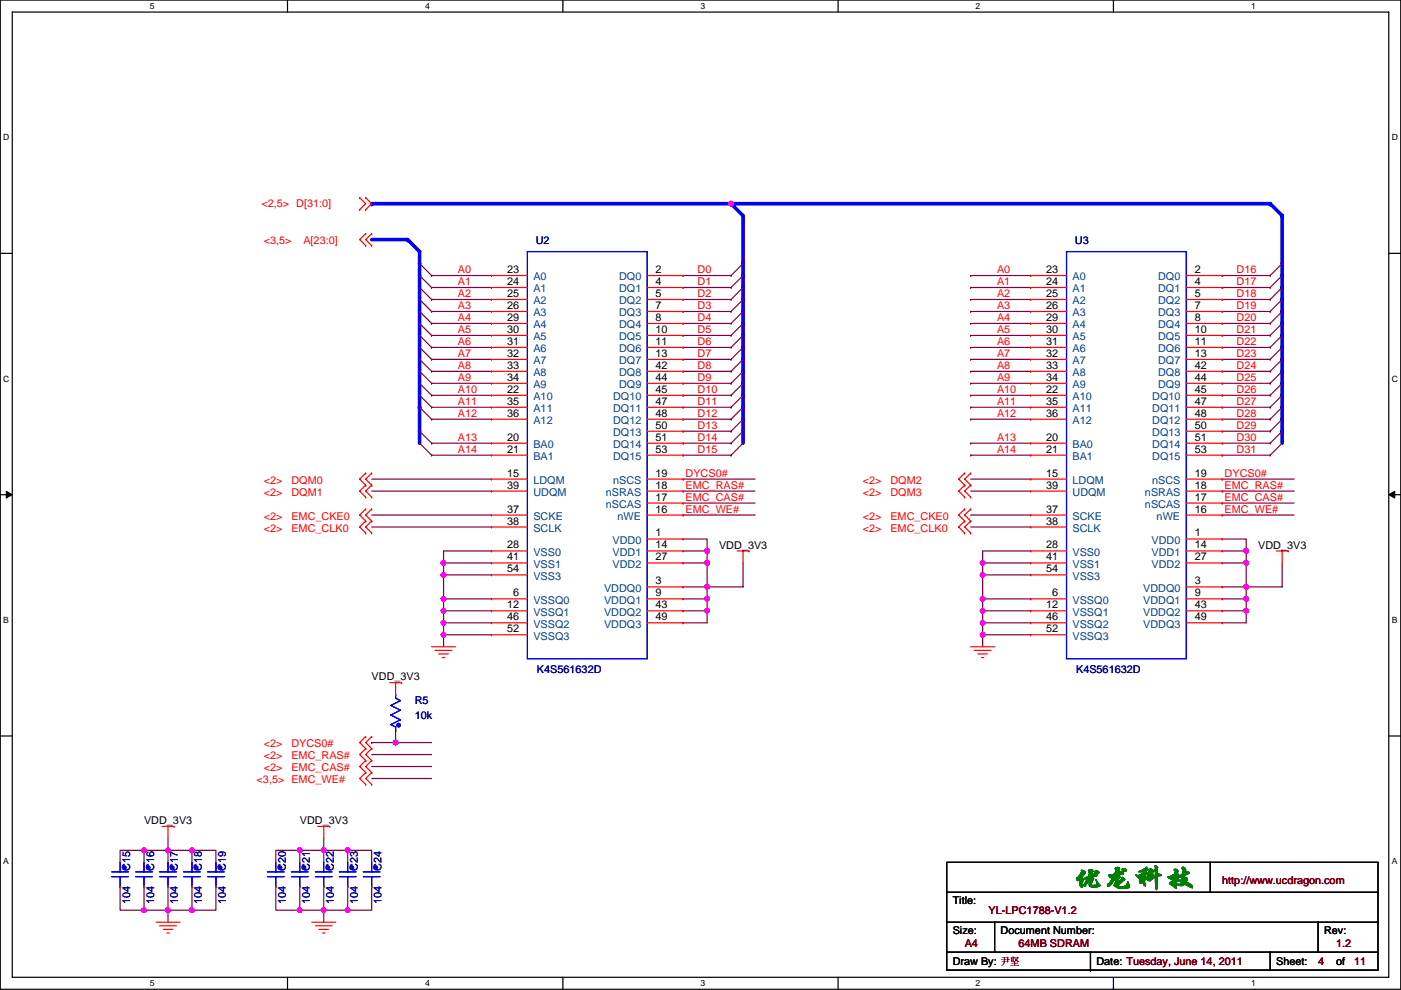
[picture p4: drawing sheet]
<svg xmlns="http://www.w3.org/2000/svg" width="297mm" height="210mm" viewBox="0 0 297 210" stroke-linecap="round" stroke-linejoin="round" font-family="sans-serif">
<path d="M.1 0h296.9v209.8h-296.9zM2.6 2.6h291.8v204.7h-291.8z" fill="none" stroke="#000" stroke-width=".25"/>
<g fill="#fff">
<path d="M31.8 .3h1v2h-1z"/>
<path d="M31.8 207.5h1v2.1h-1z"/>
</g>
<path d="M61 0v2.6M61 207.3v2.5" fill="none" stroke="#000" stroke-width=".25"/>
<g fill="#fff">
<path d="M90.1 .3h1v2h-1z"/>
<path d="M90.1 207.5h1v2.1h-1z"/>
</g>
<path d="M119.3 0v2.6M119.3 207.3v2.5" fill="none" stroke="#000" stroke-width=".25"/>
<g fill="#fff">
<path d="M148.5 .3h1v2h-1z"/>
<path d="M148.5 207.5h1v2.1h-1z"/>
</g>
<path d="M177.7 0v2.6M177.7 207.3v2.5" fill="none" stroke="#000" stroke-width=".25"/>
<g fill="#fff">
<path d="M206.9 .3h1v2h-1z"/>
<path d="M206.9 207.5h1v2.1h-1z"/>
</g>
<path d="M236.1 0v2.6M236.1 207.3v2.5" fill="none" stroke="#000" stroke-width=".25"/>
<g fill="#fff">
<path d="M265.2 .3h1v2h-1z"/>
<path d="M265.2 207.5h1v2.1h-1z"/>
<path d="M.7 28.2h1.3v2h-1.3z"/>
<path d="M295.1 28.2h1.3v2h-1.3z"/>
<path d="M.7 79.3h1.3v2.1h-1.3z"/>
<path d="M295.1 79.3h1.3v2.1h-1.3z"/>
</g>
<path d="M.1 53.7h2.5M294.4 53.7h2.6" fill="none" stroke="#000" stroke-width=".25"/>
<g fill="#fff">
<path d="M.7 130.5h1.2v2h-1.2z"/>
<path d="M295.1 130.5h1.2v2h-1.2z"/>
</g>
<path d="M.1 104.9h2.5M294.4 104.9h2.6" fill="none" stroke="#000" stroke-width=".25"/>
<path d="M1.3 104.2l1.3 .7-1.3 .7zM294.4 104.9l1.3-.7v1.4z" fill="#000" stroke="#000" stroke-width=".21"/>
<g fill="#fff">
<path d="M.7 181.7h1.2v2h-1.2z"/>
<path d="M295.1 181.7h1.2v2h-1.2z"/>
</g>
<path d="M.1 156.1h2.5M294.4 156.1h2.6M200.7 195.6h91.5M200.7 182.9h91.5v22.9h-91.5zM200.7 189.3h91.5M210.9 195.6v6.4M256.6 182.9v6.4M279.5 195.6v6.4M200.7 202h91.5M231.2 205.8h.1M231.2 202v3.8M269.3 202v3.8" fill="none" stroke="#000" stroke-width=".25"/>
<g fill="none" stroke="#00f" stroke-width=".76">
<path d="M78.8 50.8h7.6M78.8 43.2h.1M78.8 43.2h76.2M86.4 50.8l2.6 2.6v33M86.4 50.8h.1M155 43.2h.1M155 43.2l2.5 2.5v48.3M155 43.2h114.3M269.3 43.2h.1M269.3 43.2l2.5 2.5M271.8 45.7h.1M271.8 45.7v45.8"/>
<path d="M89 86.4v7.6M89 86.4h.1M271.8 91.5h.1M271.8 91.5v2.5"/>
</g>
<g fill="none" stroke="#800040" stroke-width=".25">
<path d="M89 55.9h.1M89 58.4h.1M89 55.9l2.5 2.5M89 58.4l2.5 2.6M91.5 58.4h.1M91.5 58.4h12.7M144.8 58.4h.1M144.8 58.4h10.2M155 58.4h.1M157.5 55.9l-2.5 2.5M157.5 58.4l-2.5 2.6M205.8 58.4h.1"/>
<path d="M205.8 58.4h12.7M259.1 58.4h.1M259.1 58.4h10.2M269.3 58.4h.1M271.8 55.9l-2.5 2.5M271.8 58.4l-2.5 2.6M89 78.8h.1M89 76.2h.1M89 73.7h.1M89 71.1h.1M89 68.6h.1M89 66.1h.1"/>
<path d="M89 63.5h.1M89 61h.1M89 78.8l2.5 2.5M89 76.2l2.5 2.6M89 73.7l2.5 2.5M89 71.1l2.5 2.6M89 68.6l2.5 2.5M89 66.1l2.5 2.5M89 63.5l2.5 2.6M89 61l2.5 2.5M91.5 61h.1M91.5 63.5h.1"/>
<path d="M91.5 66.1h.1M91.5 68.6h.1M91.5 71.1h.1M91.5 73.7h.1M91.5 76.2h.1M91.5 78.8h.1M91.5 61h12.7M91.5 63.5h12.7M91.5 66.1h12.7M91.5 68.6h12.7M91.5 71.1h12.7M91.5 73.7h12.7"/>
<path d="M91.5 76.2h12.7M91.5 78.8h12.7M144.8 61h.1M144.8 63.5h.1M144.8 66.1h.1M144.8 68.6h.1M144.8 71.1h.1M144.8 73.7h.1M144.8 76.2h.1M144.8 78.8h.1M144.8 61h10.2M144.8 63.5h10.2"/>
<path d="M144.8 66.1h10.2M144.8 68.6h10.2M144.8 71.1h10.2M144.8 73.7h10.2M144.8 76.2h10.2M144.8 78.8h10.2M155 61h.1M155 63.5h.1M155 66.1h.1M155 68.6h.1M155 71.1h.1M155 73.7h.1"/>
<path d="M155 76.2h.1M155 78.8h.1M157.5 61l-2.5 2.5M157.5 63.5l-2.5 2.6M157.5 66.1l-2.5 2.5M157.5 68.6l-2.5 2.5M157.5 71.1l-2.5 2.6M157.5 73.7l-2.5 2.5M157.5 76.2l-2.5 2.6M157.5 78.8l-2.5 2.5M205.8 61h.1M205.8 63.5h.1"/>
<path d="M205.8 66.1h.1M205.8 68.6h.1M205.8 71.1h.1M205.8 73.7h.1M205.8 76.2h.1M205.8 78.8h.1M205.8 61h12.7M205.8 63.5h12.7M205.8 66.1h12.7M205.8 68.6h12.7M205.8 71.1h12.7M205.8 73.7h12.7"/>
<path d="M205.8 76.2h12.7M205.8 78.8h12.7M259.1 61h.1M259.1 63.5h.1M259.1 66.1h.1M259.1 68.6h.1M259.1 71.1h.1M259.1 73.7h.1M259.1 76.2h.1M259.1 78.8h.1M259.1 61h10.2M259.1 63.5h10.2"/>
<path d="M259.1 66.1h10.2M259.1 68.6h10.2M259.1 71.1h10.2M259.1 73.7h10.2M259.1 76.2h10.2M259.1 78.8h10.2M269.3 61h.1M269.3 63.5h.1M269.3 66.1h.1M269.3 68.6h.1M269.3 71.1h.1M269.3 73.7h.1"/>
<path d="M269.3 76.2h.1M269.3 78.8h.1M271.8 61l-2.5 2.5M271.8 63.5l-2.5 2.6M271.8 66.1l-2.5 2.5M271.8 68.6l-2.5 2.5M271.8 71.1l-2.5 2.6M271.8 73.7l-2.5 2.5M271.8 76.2l-2.5 2.6M271.8 78.8l-2.5 2.5M89 91.5h.1M89 86.4h.1"/>
<path d="M89 83.8h.1M89 81.3h.1M89 94h.1M89 91.5l2.5 2.5M89 86.4l2.5 2.5M89 83.8l2.5 2.6M89 81.3l2.5 2.5M89 94l2.5 2.5M91.5 81.3h.1M91.5 83.8h.1M91.5 86.4h.1M91.5 88.9h.1"/>
<path d="M91.5 94h.1M91.5 96.5h.1M91.5 81.3h12.7M91.5 83.8h12.7M91.5 86.4h12.7M91.5 88.9h12.7M91.5 94h12.7M91.5 96.5h12.7M144.8 81.3h.1M144.8 83.8h.1M144.8 86.4h.1M144.8 88.9h.1"/>
<path d="M144.8 91.5h.1M144.8 94h.1M144.8 96.5h.1M144.8 81.3h10.2M144.8 83.8h10.2M144.8 86.4h10.2M144.8 88.9h10.2M144.8 94h10.2M144.8 96.5h10.2M144.8 91.5h10.2M155 81.3h.1M155 83.8h.1"/>
<path d="M155 86.4h.1M155 88.9h.1M155 91.5h.1M155 94h.1M155 96.5h.1M157.5 81.3l-2.5 2.5M157.5 83.8l-2.5 2.6M157.5 86.4l-2.5 2.5M157.5 88.9l-2.5 2.6M157.5 91.5l-2.5 2.5M157.5 94l-2.5 2.5M205.8 96.5h.1"/>
<path d="M205.8 81.3h.1M205.8 83.8h.1M205.8 86.4h.1M205.8 88.9h.1M205.8 94h.1M205.8 81.3h12.7M205.8 83.8h12.7M205.8 86.4h12.7M205.8 88.9h12.7M205.8 94h12.7M205.8 96.5h12.7M259.1 96.5h.1"/>
<path d="M259.1 81.3h.1M259.1 83.8h.1M259.1 86.4h.1M259.1 88.9h.1M259.1 91.5h.1M259.1 94h.1M259.1 81.3h10.2M259.1 83.8h10.2M259.1 86.4h10.2M259.1 88.9h10.2M259.1 94h10.2M259.1 96.5h10.2"/>
<path d="M259.1 91.5h10.2M269.3 81.3h.1M269.3 83.8h.1M269.3 86.4h.1M269.3 88.9h.1M269.3 91.5h.1M269.3 94h.1M269.3 96.5h.1M271.8 81.3l-2.5 2.5M271.8 83.8l-2.5 2.6M271.8 86.4l-2.5 2.5M271.8 88.9l-2.5 2.6"/>
<path d="M271.8 91.5l-2.5 2.5M271.8 94l-2.5 2.5M78.8 109.2h25.4M78.8 111.8h25.4M78.8 101.6h25.4M78.8 104.2h25.4M94 119.4h.1M94 119.4v2.5M104.2 116.9h-10.2v2.5h10.2M144.8 101.6h.1M144.8 104.2h.1M144.8 106.7h.1"/>
<path d="M144.8 109.2h.1M144.8 114.3h5.1v2.6M144.8 101.6h15.3M144.8 104.2h15.3M144.8 106.7h15.3M144.8 109.2h15.3M144.8 116.9h5.1M144.8 119.4h5.1M149.9 116.9h.1M149.9 116.9v2.5M149.9 119.4h.1M149.9 119.4v5.1"/>
<path d="M157.5 119.4v5.1h-7.6M205.8 101.6h12.7M205.8 104.2h12.7M205.8 109.2h12.7M205.8 111.8h12.7M208.3 119.4h.1M208.3 119.4v2.5M218.5 116.9h-10.2v2.5h10.2M259.1 106.7h.1M259.1 109.2h.1M259.1 101.6h.1M259.1 104.2h.1"/>
<path d="M259.1 114.3h5.1v2.6M259.1 101.6h15.3M259.1 104.2h15.3M259.1 106.7h15.3M259.1 109.2h15.3M259.1 116.9h5.1M259.1 119.4h5.1M264.2 116.9h.1M264.2 116.9v2.5M264.2 119.4h.1M264.2 119.4v5.1M271.8 119.4v5.1h-7.6"/>
<path d="M94 134.6h.1M94 132.1v2.5h10.2M94 132.1h.1M94 129.6v2.5h10.2M94 129.6h.1M94 127v2.6h10.2M94 127h.1M94 121.9v5.1M94 121.9h.1M94 134.6v2.6M94 127h10.2M94 121.9h10.2"/>
<path d="M144.8 129.6h5.1v2.5h-5.1M144.8 124.5h5.1v2.5M144.8 127h5.1v2.6M149.9 124.5h.1M149.9 127h.1M149.9 129.6h.1M208.3 134.6h.1M208.3 132.1v2.5h10.2M208.3 132.1h.1M208.3 129.6v2.5h10.2M208.3 129.6h.1M208.3 127v2.6h10.2"/>
<path d="M208.3 127h.1M208.3 121.9v5.1M208.3 121.9h.1M208.3 127h10.2M208.3 121.9h10.2M208.3 134.6v2.6M259.1 129.6h5.1v2.5h-5.1M259.1 124.5h5.1v2.5M259.1 127h5.1v2.6M264.2 124.5h.1M264.2 127h.1M264.2 129.6h.1"/>
<path d="M78.8 157.5h.1M78.8 157.5h12.7M83.9 157.5h.1M83.9 155v2.5M35.6 177.8v2.6M68.6 177.8v2.6M78.8 160h12.7M78.8 162.6h12.7M78.8 165.1h12.7M25.5 188v5.1h5M30.5 180.4h-5v2.5M30.5 180.4h.1"/>
<path d="M30.5 180.4h5.1M30.5 193.1h.1M30.5 188v5.1h5.1M30.5 180.4v2.5M35.6 180.4h.1M35.6 193.1h.1M35.6 180.4h5.1v2.5M35.6 193.1v2.5M35.6 180.4v2.5M35.6 188v5.1M40.7 180.4h5.1v2.5M40.7 180.4h.1"/>
<path d="M40.7 193.1h.1M40.7 188v5.1h-5.1M45.8 188v5.1h-5.1M58.5 188v5.1h5.1M63.6 180.4h-5.1v2.5M63.6 180.4h.1M63.6 180.4h5M63.6 193.1h.1M63.6 188v5.1h5M63.6 180.4v2.5M68.6 180.4h.1M68.6 193.1h.1"/>
<path d="M68.6 180.4h5.1v2.5M68.6 193.1v2.5M68.6 180.4v2.5M68.6 188v5.1M73.7 180.4h5.1v2.5M73.7 180.4h.1M73.7 193.1h.1M73.7 188v5.1h-5.1M78.8 188v5.1h-5.1"/>
</g>
<g fill="#f0f" stroke="#f0f" stroke-width=".25">
<circle cx="155" cy="43.2" r=".5"/>
<circle cx="83.9" cy="157.5" r=".5"/>
<circle cx="94" cy="134.6" r=".5"/>
<circle cx="94" cy="132.1" r=".5"/>
<circle cx="94" cy="129.5" r=".5"/>
<circle cx="94" cy="127" r=".5"/>
<circle cx="94" cy="121.9" r=".5"/>
<circle cx="94" cy="119.4" r=".5"/>
<circle cx="208.3" cy="134.6" r=".5"/>
<circle cx="208.3" cy="132.1" r=".5"/>
<circle cx="208.3" cy="129.5" r=".5"/>
<circle cx="208.3" cy="127" r=".5"/>
<circle cx="208.3" cy="121.9" r=".5"/>
<circle cx="208.3" cy="119.4" r=".5"/>
<circle cx="149.9" cy="116.8" r=".5"/>
<circle cx="149.9" cy="119.4" r=".5"/>
<circle cx="149.9" cy="124.5" r=".5"/>
<circle cx="149.9" cy="127" r=".5"/>
<circle cx="149.9" cy="129.5" r=".5"/>
<circle cx="264.2" cy="116.8" r=".5"/>
<circle cx="264.2" cy="119.4" r=".5"/>
<circle cx="264.2" cy="124.5" r=".5"/>
<circle cx="264.2" cy="127" r=".5"/>
<circle cx="264.2" cy="129.5" r=".5"/>
<circle cx="35.6" cy="180.3" r=".5"/>
<circle cx="35.6" cy="193" r=".5"/>
<circle cx="40.7" cy="180.3" r=".5"/>
<circle cx="30.5" cy="180.3" r=".5"/>
<circle cx="30.5" cy="193" r=".5"/>
<circle cx="40.7" cy="193" r=".5"/>
<circle cx="68.6" cy="180.3" r=".5"/>
<circle cx="68.6" cy="193" r=".5"/>
<circle cx="73.7" cy="180.3" r=".5"/>
<circle cx="63.5" cy="180.3" r=".5"/>
<circle cx="63.5" cy="193" r=".5"/>
<circle cx="73.7" cy="193" r=".5"/>
</g>
<g fill="none" stroke="#f00" stroke-width=".25">
<path d="M76.3 44.5h.1M76.3 41.9h.1M76.3 41.9l1.2 1.3-1.2 1.3M77.5 49.6h.1M77.5 52.1h.1M77.5 41.9h.1M77.5 44.5h.1M77.5 49.6l-1.2 1.2 1.2 1.3M77.5 41.9l1.3 1.3-1.3 1.3M78.8 49.6h.1M78.8 52.1h.1M78.8 49.6l-1.3 1.2 1.3 1.3"/>
<path d="M104.2 58.4h.1M104.2 58.4h7.6M137.2 58.4h7.6M144.8 58.4h.1M218.5 58.4h.1M218.5 58.4h7.6M251.5 58.4h7.6M259.1 58.4h.1M104.2 61h.1M104.2 63.5h.1M104.2 66.1h.1M104.2 68.6h.1"/>
<path d="M104.2 71.1h.1M104.2 73.7h.1M104.2 76.2h.1M104.2 78.8h.1M104.2 61h7.6M104.2 63.5h7.6M104.2 66.1h7.6M104.2 68.6h7.6M104.2 71.1h7.6M104.2 73.7h7.6M104.2 76.2h7.6M104.2 78.8h7.6"/>
<path d="M137.2 61h7.6M137.2 63.5h7.6M137.2 66.1h7.6M137.2 68.6h7.6M137.2 71.1h7.6M137.2 73.7h7.6M137.2 76.2h7.6M137.2 78.8h7.6M144.8 61h.1M144.8 63.5h.1M144.8 66.1h.1M144.8 68.6h.1"/>
<path d="M144.8 71.1h.1M144.8 73.7h.1M144.8 76.2h.1M144.8 78.8h.1M218.5 61h.1M218.5 63.5h.1M218.5 66.1h.1M218.5 68.6h.1M218.5 71.1h.1M218.5 73.7h.1M218.5 76.2h.1M218.5 78.8h.1"/>
<path d="M218.5 61h7.6M218.5 63.5h7.6M218.5 66.1h7.6M218.5 68.6h7.6M218.5 71.1h7.6M218.5 73.7h7.6M218.5 76.2h7.6M218.5 78.8h7.6M251.5 61h7.6M251.5 63.5h7.6M251.5 66.1h7.6M251.5 68.6h7.6"/>
<path d="M251.5 71.1h7.6M251.5 73.7h7.6M251.5 76.2h7.6M251.5 78.8h7.6M259.1 61h.1M259.1 63.5h.1M259.1 66.1h.1M259.1 68.6h.1M259.1 71.1h.1M259.1 73.7h.1M259.1 76.2h.1M259.1 78.8h.1"/>
<path d="M104.2 81.3h.1M104.2 83.8h.1M104.2 86.4h.1M104.2 94h.1M104.2 96.5h.1M104.2 88.9h.1M104.2 81.3h7.6M104.2 83.8h7.6M104.2 86.4h7.6M104.2 88.9h7.6M104.2 94h7.6M104.2 96.5h7.6"/>
<path d="M137.2 81.3h7.6M137.2 83.8h7.6M137.2 86.4h7.6M137.2 88.9h7.6M137.2 91.5h7.6M137.2 94h7.6M137.2 96.5h7.6M144.8 81.3h.1M144.8 83.8h.1M144.8 86.4h.1M144.8 88.9h.1M144.8 91.5h.1"/>
<path d="M144.8 94h.1M144.8 96.5h.1M218.5 81.3h.1M218.5 83.8h.1M218.5 86.4h.1M218.5 94h.1M218.5 96.5h.1M218.5 88.9h.1M218.5 81.3h7.6M218.5 83.8h7.6M218.5 86.4h7.6M218.5 88.9h7.6"/>
<path d="M218.5 94h7.6M218.5 96.5h7.6M251.5 81.3h7.6M251.5 83.8h7.6M251.5 86.4h7.6M251.5 88.9h7.6M251.5 91.5h7.6M251.5 94h7.6M251.5 96.5h7.6M259.1 81.3h.1M259.1 83.8h.1M259.1 86.4h.1"/>
<path d="M259.1 88.9h.1M259.1 91.5h.1M259.1 94h.1M259.1 96.5h.1M77.5 108h.1M77.5 110.5h.1M77.5 113.1h.1M77.5 100.4h.1M77.5 102.9h.1M77.5 105.4h.1M77.5 108l-1.2 1.2 1.2 1.3M77.5 110.5l-1.2 1.3 1.2 1.3"/>
<path d="M77.5 100.4l-1.2 1.2 1.2 1.3M77.5 102.9l-1.2 1.3 1.2 1.2M78.8 108h.1M78.8 110.5h.1M78.8 113.1h.1M78.8 100.4h.1M78.8 102.9h.1M78.8 105.4h.1M78.8 108l-1.3 1.2 1.3 1.3M78.8 110.5l-1.3 1.3 1.3 1.3M78.8 100.4l-1.3 1.2 1.3 1.3M78.8 102.9l-1.3 1.3 1.3 1.2"/>
<path d="M104.2 101.6h.1M104.2 104.2h.1M104.2 109.2h.1M104.2 111.8h.1M104.2 116.9h.1M104.2 119.4h.1M104.2 116.9h7.6M104.2 101.6h7.6M104.2 104.2h7.6M104.2 109.2h7.6M104.2 119.4h7.6M104.2 111.8h7.6"/>
<path d="M137.2 116.9h7.6M137.2 101.6h7.6M137.2 104.2h7.6M137.2 106.7h7.6M137.2 109.2h7.6M137.2 114.3h7.6M137.2 119.4h7.6M144.8 101.6h.1M144.8 104.2h.1M144.8 106.7h.1M144.8 109.2h.1M144.8 114.3h.1"/>
<path d="M144.8 116.9h.1M144.8 119.4h.1M156.3 116.9h2.5M157.5 116.9v2.5M158.8 116.9h.1M204.5 100.4h.1M204.5 102.9h.1M204.5 105.4h.1M204.5 108h.1M204.5 110.5h.1M204.5 113.1h.1M204.5 100.4l-1.2 1.2 1.2 1.3"/>
<path d="M204.5 102.9l-1.2 1.3 1.2 1.2M204.5 108l-1.2 1.2 1.2 1.3M204.5 110.5l-1.2 1.3 1.2 1.3M205.8 100.4h.1M205.8 102.9h.1M205.8 105.4h.1M205.8 108h.1M205.8 110.5h.1M205.8 113.1h.1M205.8 100.4l-1.3 1.2 1.3 1.3M205.8 102.9l-1.3 1.3 1.3 1.2M205.8 108l-1.3 1.2 1.3 1.3"/>
<path d="M205.8 110.5l-1.3 1.3 1.3 1.3M218.5 101.6h.1M218.5 104.2h.1M218.5 109.2h.1M218.5 111.8h.1M218.5 116.9h.1M218.5 119.4h.1M218.5 116.9h7.6M218.5 101.6h7.6M218.5 104.2h7.6M218.5 109.2h7.6M218.5 119.4h7.6"/>
<path d="M218.5 111.8h7.6M251.5 116.9h7.6M251.5 101.6h7.6M251.5 104.2h7.6M251.5 106.7h7.6M251.5 109.2h7.6M251.5 114.3h7.6M251.5 119.4h7.6M259.1 101.6h.1M259.1 104.2h.1M259.1 106.7h.1M259.1 109.2h.1"/>
<path d="M259.1 114.3h.1M259.1 116.9h.1M259.1 119.4h.1M270.6 116.9h2.5M271.8 116.9v2.5M273.1 116.9h.1M91.5 137.2h5.1M92.3 137.9h3.5M93 138.7h2.1M93.8 139.5h.5M104.2 121.9h.1M104.2 127h.1"/>
<path d="M104.2 129.6h.1M104.2 132.1h.1M104.2 134.6h.1M104.2 127h7.6M104.2 129.6h7.6M104.2 132.1h7.6M104.2 121.9h7.6M104.2 134.6h7.6M137.2 124.5h7.6M137.2 127h7.6M137.2 129.6h7.6M137.2 132.1h7.6"/>
<path d="M144.8 124.5h.1M144.8 127h.1M144.8 129.6h.1M144.8 132.1h.1M205.8 137.2h5.1M206.6 137.9h3.5M207.3 138.7h2.1M208.1 139.5h.5M218.5 121.9h.1M218.5 127h.1M218.5 129.6h.1M218.5 132.1h.1"/>
<path d="M218.5 134.6h.1M218.5 127h7.6M218.5 129.6h7.6M218.5 132.1h7.6M218.5 121.9h7.6M218.5 134.6h7.6M251.5 124.5h7.6M251.5 127h7.6M251.5 129.6h7.6M251.5 132.1h7.6M259.1 124.5h.1M259.1 127h.1"/>
<path d="M259.1 129.6h.1M259.1 132.1h.1M77.5 156.2h.1M77.5 158.8h.1M77.5 156.2l-1.2 1.3 1.2 1.3M77.5 158.8l-1.2 1.2 1.2 1.3M78.8 156.2h.1M78.8 158.8h.1M78.8 156.2l-1.3 1.3 1.3 1.3M78.8 158.8l-1.3 1.2 1.3 1.3M82.6 144.8h2.6M83.9 144.8v2.5"/>
<path d="M83.9 155h.1M83.9 147.3h.1M85.2 144.8h.1M34.4 175.3h2.5M35.6 175.3v2.5M36.9 175.3h.1M67.4 175.3h2.5M68.6 175.3v2.5M69.9 175.3h.1M77.5 161.3h.1M77.5 163.9h.1M77.5 166.4h.1"/>
<path d="M77.5 161.3l-1.2 1.3 1.2 1.3M77.5 163.9l-1.2 1.2 1.2 1.3M78.8 161.3h.1M78.8 163.9h.1M78.8 166.4h.1M78.8 161.3l-1.3 1.3 1.3 1.3M78.8 163.9l-1.3 1.2 1.3 1.3M25.5 182.9h.1M25.5 188h.1M30.5 182.9h.1M30.5 188h.1M33.1 195.6h5.1"/>
<path d="M33.8 196.4h3.6M34.6 197.1h2M35.4 197.9h.5M35.6 182.9h.1M35.6 188h.1M40.7 182.9h.1M40.7 188h.1M45.8 182.9h.1M45.8 188h.1M58.5 182.9h.1M58.5 188h.1M63.6 182.9h.1"/>
<path d="M63.6 188h.1M66.1 195.6h5.1M66.9 196.4h3.5M67.6 197.1h2.1M68.4 197.9h.5M68.6 182.9h.1M68.6 188h.1M73.7 182.9h.1M73.7 188h.1M78.8 182.9h.1M78.8 188h.1"/>
</g>
<g fill="none" stroke="#00f" stroke-width=".25">
<path d="M111.8 53.4h25.4v86.3h-25.4zM226.1 53.4h25.4v86.3h-25.4zM83.9 147.3v.8l1 .5-2 1 2 1-2 1.1 2 1-2 1 1 .5v.8M83.9 155h.1M23.7 185.9h3.5M23.7 184.9h3.5M25.5 182.9v2M25.5 188h.1M25.5 185.9v2.1M28.8 185.9h3.5M28.8 184.9h3.5M30.5 182.9v2"/>
<path d="M30.5 188h.1M30.5 185.9v2.1M33.8 185.9h3.6M33.8 184.9h3.6M35.6 182.9v2M35.6 188h.1M35.6 185.9v2.1M38.9 185.9h3.6M38.9 184.9h3.6M40.7 182.9v2M40.7 188h.1M40.7 185.9v2.1"/>
<path d="M44 185.9h3.6M44 184.9h3.6M45.8 182.9v2M45.8 188h.1M45.8 185.9v2.1M56.7 185.9h3.6M56.7 184.9h3.6M58.5 182.9v2M58.5 188h.1M58.5 185.9v2.1M61.8 185.9h3.5M61.8 184.9h3.5"/>
<path d="M63.6 182.9v2M63.6 188h.1M63.6 185.9v2.1M66.9 185.9h3.5M66.9 184.9h3.5M68.6 182.9v2M68.6 188h.1M68.6 185.9v2.1M71.9 185.9h3.6M71.9 184.9h3.6M73.7 182.9v2M73.7 188h.1"/>
<path d="M73.7 185.9v2.1M77 185.9h3.6M77 184.9h3.6M78.8 182.9v2M78.8 188h.1M78.8 185.9v2.1"/>
</g>
<g fill="#00f" stroke="#00f" stroke-width=".25">
<circle cx="36.5" cy="184" r=".38"/>
<circle cx="41.6" cy="184" r=".38"/>
<circle cx="46.7" cy="184" r=".38"/>
<circle cx="59.4" cy="184" r=".38"/>
<circle cx="26.3" cy="184" r=".38"/>
<circle cx="64.4" cy="184" r=".38"/>
<circle cx="69.5" cy="184" r=".38"/>
<circle cx="74.6" cy="184" r=".38"/>
<circle cx="31.4" cy="184" r=".38"/>
<circle cx="79.7" cy="184" r=".38"/>
<circle cx="84.5" cy="153.8" r=".38"/>
</g>
<text font-size="5.3" fill="#008000" x="227.4" y="187.7">优龙科技</text>
<g font-size="2.3" fill="#f00">
<text x="55.4" y="44">&lt;2,5&gt; D[31:0]</text>
<text x="55.9" y="51.9">&lt;3,5&gt;</text>
<text x="64.3" y="51.9">A[23:0]</text>
<text x="97.1" y="57.9">A0</text>
<text x="147.9" y="57.9">D0</text>
<text x="211.4" y="57.9">A0</text>
<text x="262.2" y="57.9">D16</text>
<text x="97.1" y="60.5">A1</text>
<text x="97.1" y="63">A2</text>
<text x="97.1" y="65.6">A3</text>
<text x="147.9" y="60.5">D1</text>
<text x="147.9" y="63">D2</text>
<text x="147.9" y="65.6">D3</text>
<text x="211.4" y="60.5">A1</text>
<text x="211.4" y="63">A2</text>
<text x="211.4" y="65.6">A3</text>
<text x="262.2" y="60.5">D17</text>
<text x="262.2" y="63">D18</text>
<text x="262.2" y="65.6">D19</text>
<text x="97.1" y="68.1">A4</text>
<text x="97.1" y="70.6">A5</text>
<text x="147.9" y="68.1">D4</text>
<text x="147.9" y="70.6">D5</text>
<text x="211.4" y="68.1">A4</text>
<text x="211.4" y="70.6">A5</text>
<text x="262.2" y="68.1">D20</text>
<text x="262.2" y="70.6">D21</text>
<text x="97.1" y="73.2">A6</text>
<text x="97.1" y="75.7">A7</text>
<text x="147.9" y="73.2">D6</text>
<text x="147.9" y="75.7">D7</text>
<text x="211.4" y="73.2">A6</text>
<text x="211.4" y="75.7">A7</text>
<text x="262.2" y="73.2">D22</text>
<text x="262.2" y="75.7">D23</text>
<text x="97.1" y="78.3">A8</text>
<text x="97.1" y="80.8">A9</text>
<text x="97.1" y="83.3">A10</text>
<text x="147.9" y="78.3">D8</text>
<text x="147.9" y="80.8">D9</text>
<text x="147.9" y="83.3">D10</text>
<text x="211.4" y="78.3">A8</text>
<text x="211.4" y="80.8">A9</text>
<text x="211.4" y="83.3">A10</text>
<text x="262.2" y="78.3">D24</text>
<text x="262.2" y="80.8">D25</text>
<text x="262.2" y="83.3">D26</text>
<text x="97.1" y="85.9">A11</text>
<text x="97.1" y="88.4">A12</text>
<text x="147.9" y="85.9">D11</text>
<text x="147.9" y="88.4">D12</text>
<text x="211.4" y="85.9">A11</text>
<text x="211.4" y="88.4">A12</text>
<text x="262.2" y="85.9">D27</text>
<text x="262.2" y="88.4">D28</text>
<text x="97.1" y="93.5">A13</text>
<text x="147.9" y="91">D13</text>
<text x="147.9" y="93.5">D14</text>
<text x="211.4" y="93.5">A13</text>
<text x="262.2" y="91">D29</text>
<text x="262.2" y="93.5">D30</text>
<text x="97.1" y="96">A14</text>
<text x="145.3" y="101.1">DYCS0#</text>
<text x="147.9" y="96">D15</text>
<text x="211.4" y="96">A14</text>
<text x="259.6" y="101.1">DYCS0#</text>
<text x="262.2" y="96">D31</text>
<text x="55.9" y="102.7">&lt;2&gt;</text>
<text x="55.9" y="105.2">&lt;2&gt;</text>
<text x="61.8" y="102.7">DQM0</text>
<text x="61.8" y="105.2">DQM1</text>
<text x="145.3" y="103.7">EMC_RAS#</text>
<text x="145.3" y="106.2">EMC_CAS#</text>
<text x="182.9" y="102.7">&lt;2&gt;</text>
<text x="182.9" y="105.2">&lt;2&gt;</text>
<text x="188.8" y="102.7">DQM2</text>
<text x="188.8" y="105.2">DQM3</text>
<text x="259.6" y="106.2">EMC_CAS#</text>
<text x="259.6" y="103.7">EMC_RAS#</text>
<text x="55.9" y="110.3">&lt;2&gt;</text>
<text x="55.9" y="112.8">&lt;2&gt;</text>
<text x="61.8" y="110.3">EMC_CKE0</text>
<text x="61.8" y="112.8">EMC_CLK0</text>
<text x="145.3" y="108.7">EMC_WE#</text>
<text x="182.9" y="110.3">&lt;2&gt;</text>
<text x="182.9" y="112.8">&lt;2&gt;</text>
<text x="188.8" y="110.3">EMC_CKE0</text>
<text x="188.8" y="112.8">EMC_CLK0</text>
<text x="259.6" y="108.7">EMC_WE#</text>
<text x="55.9" y="158.5">&lt;2&gt;</text>
<text x="55.9" y="161.1">&lt;2&gt;</text>
<text x="61.8" y="158.5">DYCS0#</text>
<text x="61.8" y="161.1">EMC_RAS#</text>
<text x="54.4" y="166.2">&lt;3,5&gt; EMC_WE#</text>
<text x="55.9" y="163.6">&lt;2&gt;</text>
<text x="61.8" y="163.6">EMC_CAS#</text>
</g>
<g font-size="2.3" fill="#000080">
<text x="113.6" y="51.9">U2</text>
<text x="227.9" y="51.9">U3</text>
<text x="113.9" y="142.8">K4S561632D</text>
<text x="228.2" y="142.8">K4S561632D</text>
<text x="87.9" y="149.4">R5</text>
<text x="87.9" y="152.4">10k</text>
<text x="27.6" y="184.7" transform="rotate(-90 27.6 184.7)">C15</text>
<text x="32.7" y="184.7" transform="rotate(-90 32.7 184.7)">C16</text>
<text x="37.7" y="184.7" transform="rotate(-90 37.7 184.7)">C17</text>
<text x="42.8" y="184.7" transform="rotate(-90 42.8 184.7)">C18</text>
<text x="47.9" y="184.7" transform="rotate(-90 47.9 184.7)">C19</text>
<text x="60.6" y="184.7" transform="rotate(-90 60.6 184.7)">C20</text>
<text x="65.7" y="184.7" transform="rotate(-90 65.7 184.7)">C21</text>
<text x="70.8" y="184.7" transform="rotate(-90 70.8 184.7)">C22</text>
<text x="75.8" y="184.7" transform="rotate(-90 75.8 184.7)">C23</text>
<text x="80.9" y="184.7" transform="rotate(-90 80.9 184.7)">C24</text>
<text x="27.6" y="191.8" transform="rotate(-90 27.6 191.8)">104</text>
<text x="32.7" y="191.8" transform="rotate(-90 32.7 191.8)">104</text>
<text x="37.7" y="191.8" transform="rotate(-90 37.7 191.8)">104</text>
<text x="42.8" y="191.8" transform="rotate(-90 42.8 191.8)">104</text>
<text x="47.9" y="191.8" transform="rotate(-90 47.9 191.8)">104</text>
<text x="60.6" y="191.8" transform="rotate(-90 60.6 191.8)">104</text>
<text x="65.7" y="191.8" transform="rotate(-90 65.7 191.8)">104</text>
<text x="70.8" y="191.8" transform="rotate(-90 70.8 191.8)">104</text>
<text x="75.8" y="191.8" transform="rotate(-90 75.8 191.8)">104</text>
<text x="80.9" y="191.8" transform="rotate(-90 80.9 191.8)">104</text>
</g>
<g font-size="2.3">
<text x="107.5" y="57.9">23</text>
<text x="139" y="57.9">2</text>
<text x="221.8" y="57.9">23</text>
<text x="253.3" y="57.9">2</text>
<text x="107.5" y="60.5">24</text>
<text x="107.5" y="63">25</text>
<text x="107.5" y="65.5">26</text>
<text x="139" y="60.5">4</text>
<text x="139" y="63">5</text>
<text x="139" y="65.5">7</text>
<text x="221.8" y="60.5">24</text>
<text x="221.8" y="63">25</text>
<text x="221.8" y="65.5">26</text>
<text x="253.3" y="60.5">4</text>
<text x="253.3" y="63">5</text>
<text x="253.3" y="65.5">7</text>
<text x="107.5" y="68.1">29</text>
<text x="107.5" y="70.6">30</text>
<text x="139" y="68.1">8</text>
<text x="139" y="70.6">10</text>
<text x="221.8" y="68.1">29</text>
<text x="221.8" y="70.6">30</text>
<text x="253.3" y="68.1">8</text>
<text x="253.3" y="70.6">10</text>
<text x="107.5" y="73.2">31</text>
<text x="107.5" y="75.7">32</text>
<text x="139" y="73.2">11</text>
<text x="139" y="75.7">13</text>
<text x="221.8" y="73.2">31</text>
<text x="221.8" y="75.7">32</text>
<text x="253.3" y="73.2">11</text>
<text x="253.3" y="75.7">13</text>
<text x="107.5" y="78.2">33</text>
<text x="107.5" y="80.8">34</text>
<text x="107.5" y="83.3">22</text>
<text x="139" y="83.3">45</text>
<text x="139" y="78.2">42</text>
<text x="139" y="80.8">44</text>
<text x="221.8" y="78.2">33</text>
<text x="221.8" y="80.8">34</text>
<text x="221.8" y="83.3">22</text>
<text x="253.3" y="83.3">45</text>
<text x="253.3" y="78.2">42</text>
<text x="253.3" y="80.8">44</text>
<text x="107.5" y="85.9">35</text>
<text x="107.5" y="88.4">36</text>
<text x="139" y="85.9">47</text>
<text x="139" y="88.4">48</text>
<text x="221.8" y="85.9">35</text>
<text x="221.8" y="88.4">36</text>
<text x="253.3" y="85.9">47</text>
<text x="253.3" y="88.4">48</text>
<text x="107.5" y="93.5">20</text>
<text x="139" y="90.9">50</text>
<text x="139" y="93.5">51</text>
<text x="221.8" y="93.5">20</text>
<text x="253.3" y="90.9">50</text>
<text x="253.3" y="93.5">51</text>
<text x="107.5" y="96">21</text>
<text x="107.5" y="101.1">15</text>
<text x="139" y="96">53</text>
<text x="139" y="101.1">19</text>
<text x="221.8" y="96">21</text>
<text x="221.8" y="101.1">15</text>
<text x="253.3" y="96">53</text>
<text x="253.3" y="101.1">19</text>
<text x="107.5" y="103.6">39</text>
<text x="139" y="103.6">18</text>
<text x="139" y="106.2">17</text>
<text x="221.8" y="103.6">39</text>
<text x="253.3" y="103.6">18</text>
<text x="253.3" y="106.2">17</text>
<text x="107.5" y="108.7">37</text>
<text x="107.5" y="111.3">38</text>
<text x="139" y="108.7">16</text>
<text x="139" y="113.8">1</text>
<text x="221.8" y="108.7">37</text>
<text x="221.8" y="111.3">38</text>
<text x="253.3" y="108.7">16</text>
<text x="253.3" y="113.8">1</text>
<text x="107.5" y="116.3">28</text>
<text x="107.5" y="118.9">41</text>
<text x="139" y="116.3">14</text>
<text x="139" y="118.9">27</text>
<text x="152.5" y="116.4">VDD_3V3</text>
<text x="221.8" y="116.3">28</text>
<text x="221.8" y="118.9">41</text>
<text x="253.3" y="116.3">14</text>
<text x="253.3" y="118.9">27</text>
<text x="266.8" y="116.4">VDD_3V3</text>
<text x="107.5" y="121.4">54</text>
<text x="139" y="124">3</text>
<text x="221.8" y="121.4">54</text>
<text x="253.3" y="124">3</text>
<text x="107.5" y="129">12</text>
<text x="107.5" y="131.6">46</text>
<text x="108.8" y="126.5">6</text>
<text x="139" y="126.5">9</text>
<text x="139" y="129">43</text>
<text x="139" y="131.6">49</text>
<text x="221.8" y="129">12</text>
<text x="221.8" y="131.6">46</text>
<text x="223.1" y="126.5">6</text>
<text x="253.3" y="126.5">9</text>
<text x="253.3" y="129">43</text>
<text x="253.3" y="131.6">49</text>
<text x="107.5" y="134.1">52</text>
<text x="221.8" y="134.1">52</text>
<text x="78.8" y="144.3">VDD_3V3</text>
<text x="30.5" y="174.8">VDD_3V3</text>
<text x="63.6" y="174.8">VDD_3V3</text>
<text x="202" y="191.8">Title:</text>
<text x="202" y="198.2">Size:</text>
<text x="212.1" y="198.2">Document Number:</text>
<text x="280.7" y="198.2">Rev:</text>
<text x="202" y="204.8">Draw By: 尹坚</text>
<text x="232.5" y="204.8">Date: Tuesday, June 14, 2011</text>
<text x="270.6" y="204.8">Sheet:</text>
<text x="283.3" y="204.8">of</text>
</g>
<g font-size="2.3" fill="#004080">
<text x="113.1" y="59.5">A0</text>
<text x="131.3" y="59.5">DQ0</text>
<text x="227.4" y="59.5">A0</text>
<text x="245.6" y="59.5">DQ0</text>
<text x="113.1" y="62">A1</text>
<text x="113.1" y="64.6">A2</text>
<text x="131.3" y="62">DQ1</text>
<text x="131.3" y="64.6">DQ2</text>
<text x="227.4" y="62">A1</text>
<text x="227.4" y="64.6">A2</text>
<text x="245.6" y="62">DQ1</text>
<text x="245.6" y="64.6">DQ2</text>
<text x="113.1" y="67.1">A3</text>
<text x="113.1" y="69.6">A4</text>
<text x="131.3" y="67.1">DQ3</text>
<text x="131.3" y="69.6">DQ4</text>
<text x="227.4" y="67.1">A3</text>
<text x="227.4" y="69.6">A4</text>
<text x="245.6" y="67.1">DQ3</text>
<text x="245.6" y="69.6">DQ4</text>
<text x="113.1" y="72.2">A5</text>
<text x="113.1" y="74.7">A6</text>
<text x="113.1" y="77.3">A7</text>
<text x="131.3" y="72.2">DQ5</text>
<text x="131.3" y="74.7">DQ6</text>
<text x="131.3" y="77.3">DQ7</text>
<text x="227.4" y="72.2">A5</text>
<text x="227.4" y="74.7">A6</text>
<text x="227.4" y="77.3">A7</text>
<text x="245.6" y="72.2">DQ5</text>
<text x="245.6" y="74.7">DQ6</text>
<text x="245.6" y="77.3">DQ7</text>
<text x="113.1" y="79.8">A8</text>
<text x="113.1" y="82.3">A9</text>
<text x="131.3" y="79.8">DQ8</text>
<text x="131.3" y="82.3">DQ9</text>
<text x="227.4" y="79.8">A8</text>
<text x="227.4" y="82.3">A9</text>
<text x="245.6" y="79.8">DQ8</text>
<text x="245.6" y="82.3">DQ9</text>
<text x="113.1" y="84.9">A10</text>
<text x="113.1" y="87.4">A11</text>
<text x="113.1" y="90">A12</text>
<text x="130" y="84.9">DQ10</text>
<text x="130" y="87.4">DQ11</text>
<text x="130" y="90">DQ12</text>
<text x="227.4" y="84.9">A10</text>
<text x="227.4" y="87.4">A11</text>
<text x="227.4" y="90">A12</text>
<text x="244.3" y="84.9">DQ10</text>
<text x="244.3" y="87.4">DQ11</text>
<text x="244.3" y="90">DQ12</text>
<text x="113.1" y="95">BA0</text>
<text x="130" y="92.5">DQ13</text>
<text x="130" y="95">DQ14</text>
<text x="227.4" y="95">BA0</text>
<text x="244.3" y="92.5">DQ13</text>
<text x="244.3" y="95">DQ14</text>
<text x="113.1" y="97.6">BA1</text>
<text x="130" y="97.6">DQ15</text>
<text x="227.4" y="97.6">BA1</text>
<text x="244.3" y="97.6">DQ15</text>
<text x="113.1" y="102.7">LDQM</text>
<text x="113.1" y="105.2">UDQM</text>
<text x="128.5" y="105.2">nSRAS</text>
<text x="128.5" y="107.7">nSCAS</text>
<text x="130" y="102.7">nSCS</text>
<text x="227.4" y="102.7">LDQM</text>
<text x="227.4" y="105.2">UDQM</text>
<text x="242.8" y="105.2">nSRAS</text>
<text x="242.8" y="107.7">nSCAS</text>
<text x="244.3" y="102.7">nSCS</text>
<text x="113.1" y="110.3">SCKE</text>
<text x="113.1" y="112.8">SCLK</text>
<text x="130.9" y="110.3">nWE</text>
<text x="227.4" y="110.3">SCKE</text>
<text x="227.4" y="112.8">SCLK</text>
<text x="245.2" y="110.3">nWE</text>
<text x="113.1" y="117.9">VSS0</text>
<text x="129.9" y="115.4">VDD0</text>
<text x="129.9" y="117.9">VDD1</text>
<text x="227.4" y="117.9">VSS0</text>
<text x="244.2" y="115.4">VDD0</text>
<text x="244.2" y="117.9">VDD1</text>
<text x="113.1" y="120.4">VSS1</text>
<text x="113.1" y="123">VSS3</text>
<text x="128.1" y="125.5">VDDQ0</text>
<text x="129.9" y="120.4">VDD2</text>
<text x="227.4" y="120.4">VSS1</text>
<text x="227.4" y="123">VSS3</text>
<text x="242.4" y="125.5">VDDQ0</text>
<text x="244.2" y="120.4">VDD2</text>
<text x="113.1" y="128.1">VSSQ0</text>
<text x="113.1" y="130.6">VSSQ1</text>
<text x="128.1" y="128.1">VDDQ1</text>
<text x="128.1" y="130.6">VDDQ2</text>
<text x="227.4" y="128.1">VSSQ0</text>
<text x="227.4" y="130.6">VSSQ1</text>
<text x="242.4" y="128.1">VDDQ1</text>
<text x="242.4" y="130.6">VDDQ2</text>
<text x="113.1" y="133.1">VSSQ2</text>
<text x="113.1" y="135.7">VSSQ3</text>
<text x="128.1" y="133.1">VDDQ3</text>
<text x="227.4" y="133.1">VSSQ2</text>
<text x="227.4" y="135.7">VSSQ3</text>
<text x="242.4" y="133.1">VDDQ3</text>
</g>
<g font-size="2.3" fill="#800000">
<text x="259.1" y="187.5">http://www.ucdragon.com</text>
<text x="209.6" y="193.8">YL-LPC1788-V1.2</text>
<text x="204.5" y="201">A4</text>
<text x="216" y="201">64MB SDRAM</text>
<text x="283.3" y="201">1.2</text>
<text x="279.5" y="204.8">4</text>
<text x="287.1" y="204.8">11</text>
</g>
<g font-size="1.8">
<text x="31.8" y="1.9">5</text>
<text x="90.1" y="1.9">4</text>
<text x="148.5" y="1.9">3</text>
<text x="206.9" y="1.9">2</text>
<text x="265.2" y="1.9">1</text>
<text x=".7" y="29.8">D</text>
<text x="295.1" y="29.8">D</text>
<text x=".7" y="81">C</text>
<text x="295.1" y="81">C</text>
<text x=".7" y="132.1">B</text>
<text x="295.1" y="132.1">B</text>
<text x=".7" y="183.3">A</text>
<text x="295.1" y="183.3">A</text>
<text x="31.8" y="209.2">5</text>
<text x="90.1" y="209.2">4</text>
<text x="148.5" y="209.2">3</text>
<text x="206.9" y="209.2">2</text>
<text x="265.2" y="209.2">1</text>
</g>
</svg>
